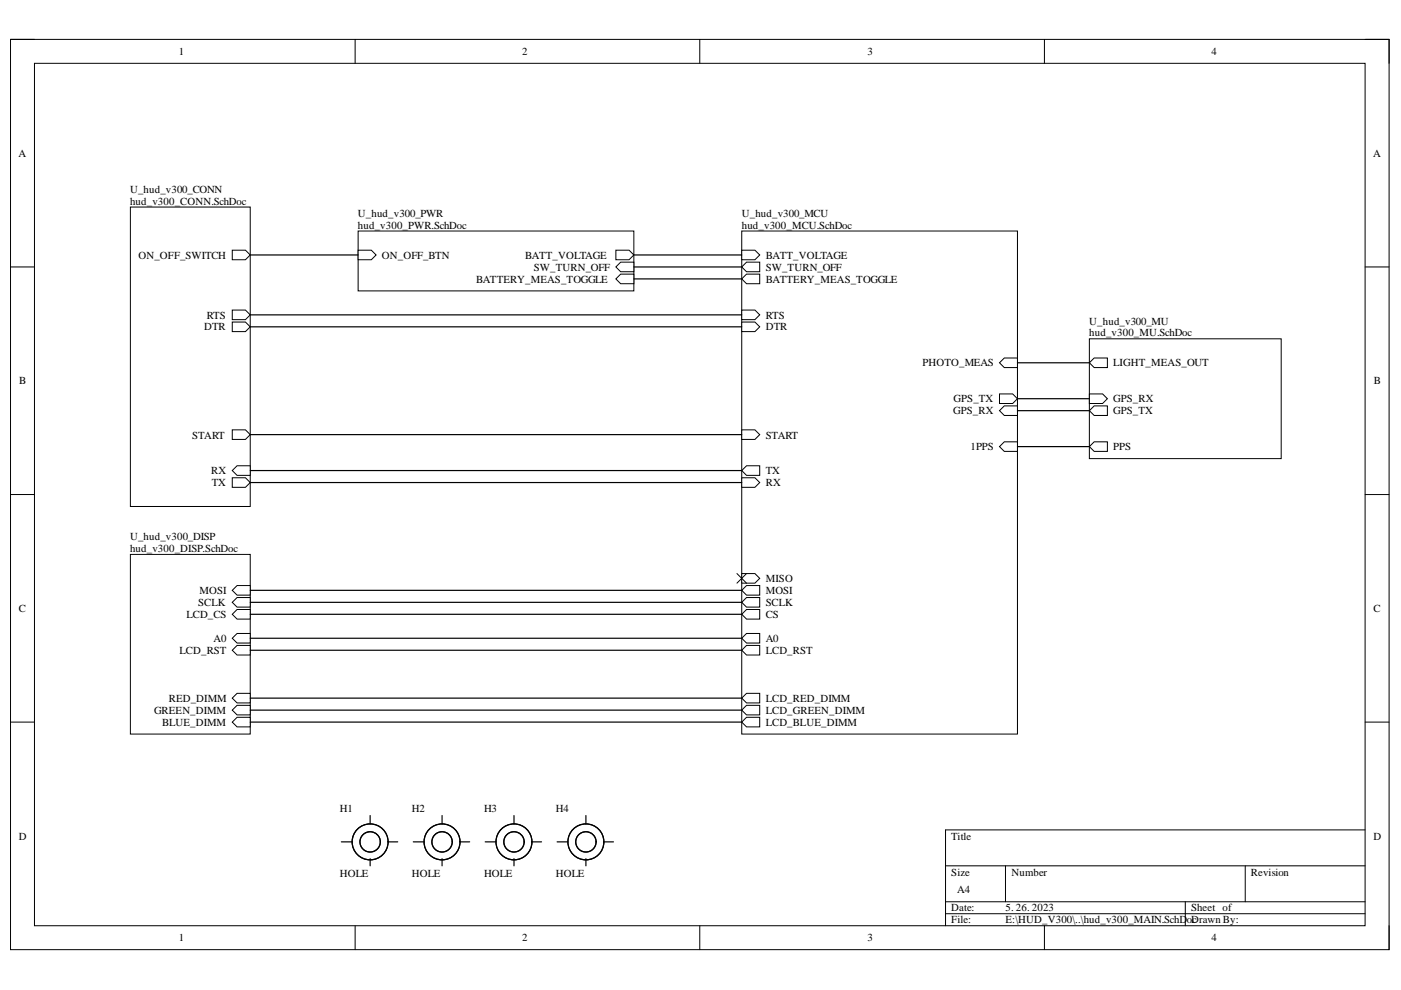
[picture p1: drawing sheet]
<svg xmlns="http://www.w3.org/2000/svg" width="297mm" height="210mm" viewBox="0 0 297 210" stroke-linecap="round" stroke-linejoin="round" font-family="sans-serif">
<path d="M2.2 8.4h292.3v192.9h-292.3z" fill="none" stroke="#000" stroke-width=".21"/>
<path d="M7.3 13.4h282.1v182.9h-282.1z" fill-rule="evenodd" fill="#fff"/>
<g fill="none" stroke="#000" stroke-width=".21">
<path d="M2.2 8.3h5.1M7.3 13.4h282.1v182.9h-282.1zM75.3 8.3v5.1M148.4 8.3v5.1M221.4 8.4v5M289.4 8.4h5.1v5M2.2 56.6h5.1M289.4 56.6h5.1M2.2 104.9h5.1M289.4 104.9h5.1M2.2 153.1h5.1M289.4 153.1h5.1"/>
<path d="M289.4 176h-88.9v20.3M75.3 196.3v5M148.4 196.3v5M200.5 183.6h88.9M200.5 191.2h88.9M200.5 193.7h88.9M213.2 183.6v7.6M221.4 196.3v5M251.3 191.2v5.1M264 183.6v7.6M294.5 196.3v5"/>
</g>
<path d="M27.6 43.9h25.5v63.5h-25.5z" fill-rule="evenodd" fill="#fff"/>
<path d="M27.6 43.9h25.5v63.5h-25.5z" fill="none" stroke="#000" stroke-width=".21"/>
<path d="M49.2 65.7h2.8l1.1 1.1-1.1 1h-2.8z" fill-rule="evenodd" fill="#fff"/>
<path d="M49.2 65.7h2.8l1.1 1.1-1.1 1h-2.8z" fill="none" stroke="#000" stroke-width=".21"/>
<path d="M49.2 68.3h2.8l1.1 1-1.1 1h-2.8z" fill-rule="evenodd" fill="#fff"/>
<path d="M49.2 68.3h2.8l1.1 1-1.1 1h-2.8z" fill="none" stroke="#000" stroke-width=".21"/>
<path d="M49.2 101.3h2.8l1.1 1-1.1 1h-2.8z" fill-rule="evenodd" fill="#fff"/>
<path d="M49.2 101.3h2.8l1.1 1-1.1 1h-2.8z" fill="none" stroke="#000" stroke-width=".21"/>
<path d="M49.2 99.8l1.1-1h2.8v2h-2.8z" fill-rule="evenodd" fill="#fff"/>
<path d="M49.2 99.8l1.1-1h2.8v2h-2.8z" fill="none" stroke="#000" stroke-width=".21"/>
<path d="M49.2 53h2.8l1.1 1.1-1.1 1h-2.8z" fill-rule="evenodd" fill="#fff"/>
<path d="M49.2 53h2.8l1.1 1.1-1.1 1h-2.8z" fill="none" stroke="#000" stroke-width=".21"/>
<path d="M49.2 91.1h2.8l1.1 1.1-1.1 1h-2.8z" fill-rule="evenodd" fill="#fff"/>
<path d="M49.2 91.1h2.8l1.1 1.1-1.1 1h-2.8z" fill="none" stroke="#000" stroke-width=".21"/>
<path d="M27.6 117.5h25.5v38.1h-25.5z" fill-rule="evenodd" fill="#fff"/>
<path d="M27.6 117.5h25.5v38.1h-25.5z" fill="none" stroke="#000" stroke-width=".21"/>
<path d="M49.2 125.2l1.1-1h2.8v2h-2.8z" fill-rule="evenodd" fill="#fff"/>
<path d="M49.2 125.2l1.1-1h2.8v2h-2.8z" fill="none" stroke="#000" stroke-width=".21"/>
<path d="M49.2 127.7l1.1-1h2.8v2h-2.8z" fill-rule="evenodd" fill="#fff"/>
<path d="M49.2 127.7l1.1-1h2.8v2h-2.8z" fill="none" stroke="#000" stroke-width=".21"/>
<path d="M49.2 148l1.1-1h2.8v2h-2.8z" fill-rule="evenodd" fill="#fff"/>
<path d="M49.2 148l1.1-1h2.8v2h-2.8z" fill="none" stroke="#000" stroke-width=".21"/>
<path d="M49.2 150.6l1.1-1.1h2.8v2.1h-2.8z" fill-rule="evenodd" fill="#fff"/>
<path d="M49.2 150.6l1.1-1.1h2.8v2.1h-2.8z" fill="none" stroke="#000" stroke-width=".21"/>
<path d="M49.2 153.1l1.1-1h2.8v2h-2.8z" fill-rule="evenodd" fill="#fff"/>
<path d="M49.2 153.1l1.1-1h2.8v2h-2.8z" fill="none" stroke="#000" stroke-width=".21"/>
<path d="M49.2 135.3l1.1-1h2.8v2h-2.8z" fill-rule="evenodd" fill="#fff"/>
<path d="M49.2 135.3l1.1-1h2.8v2h-2.8z" fill="none" stroke="#000" stroke-width=".21"/>
<path d="M49.2 130.2l1.1-1h2.8v2.1h-2.8z" fill-rule="evenodd" fill="#fff"/>
<path d="M49.2 130.2l1.1-1h2.8v2.1h-2.8z" fill="none" stroke="#000" stroke-width=".21"/>
<path d="M49.2 137.9l1.1-1.1h2.8v2.1h-2.8z" fill-rule="evenodd" fill="#fff"/>
<path d="M49.2 137.9l1.1-1.1h2.8v2.1h-2.8z" fill="none" stroke="#000" stroke-width=".21"/>
<path d="M157.3 49h58.4v106.6h-58.4z" fill-rule="evenodd" fill="#fff"/>
<path d="M157.3 49h58.4v106.6h-58.4z" fill="none" stroke="#000" stroke-width=".21"/>
<path d="M157.3 68.3h2.8l1 1-1 1h-2.8z" fill-rule="evenodd" fill="#fff"/>
<path d="M157.3 68.3h2.8l1 1-1 1h-2.8z" fill="none" stroke="#000" stroke-width=".21"/>
<path d="M157.3 65.7h2.8l1 1.1-1 1h-2.8z" fill-rule="evenodd" fill="#fff"/>
<path d="M157.3 65.7h2.8l1 1.1-1 1h-2.8z" fill="none" stroke="#000" stroke-width=".21"/>
<path d="M157.3 101.3h2.8l1 1-1 1h-2.8z" fill-rule="evenodd" fill="#fff"/>
<path d="M157.3 101.3h2.8l1 1-1 1h-2.8z" fill="none" stroke="#000" stroke-width=".21"/>
<path d="M157.3 99.8l1-1h2.8v2h-2.8z" fill-rule="evenodd" fill="#fff"/>
<path d="M157.3 99.8l1-1h2.8v2h-2.8z" fill="none" stroke="#000" stroke-width=".21"/>
<path d="M157.3 148l1-1h2.8v2h-2.8z" fill-rule="evenodd" fill="#fff"/>
<path d="M157.3 148l1-1h2.8v2h-2.8z" fill="none" stroke="#000" stroke-width=".21"/>
<path d="M157.3 150.6l1-1.1h2.8v2.1h-2.8z" fill-rule="evenodd" fill="#fff"/>
<path d="M157.3 150.6l1-1.1h2.8v2.1h-2.8z" fill="none" stroke="#000" stroke-width=".21"/>
<path d="M158.3 152.1h2.8v2h-2.8l-1-1z" fill-rule="evenodd" fill="#fff"/>
<path d="M158.3 152.1h2.8v2h-2.8l-1-1z" fill="none" stroke="#000" stroke-width=".21"/>
<path d="M211.9 76.9l1-1h2.8v2h-2.8z" fill-rule="evenodd" fill="#fff"/>
<path d="M211.9 76.9l1-1h2.8v2h-2.8z" fill="none" stroke="#000" stroke-width=".21"/>
<path d="M157.3 56.6l1-1h2.8v2h-2.8z" fill-rule="evenodd" fill="#fff"/>
<path d="M157.3 56.6l1-1h2.8v2h-2.8z" fill="none" stroke="#000" stroke-width=".21"/>
<path d="M157.3 53h2.8l1 1.1-1 1h-2.8z" fill-rule="evenodd" fill="#fff"/>
<path d="M157.3 53h2.8l1 1.1-1 1h-2.8z" fill="none" stroke="#000" stroke-width=".21"/>
<path d="M157.3 59.1l1-1h2.8v2.1h-2.8z" fill-rule="evenodd" fill="#fff"/>
<path d="M157.3 59.1l1-1h2.8v2.1h-2.8z" fill="none" stroke="#000" stroke-width=".21"/>
<path d="M211.9 87.1l1-1h2.8v2h-2.8z" fill-rule="evenodd" fill="#fff"/>
<path d="M211.9 87.1l1-1h2.8v2h-2.8z" fill="none" stroke="#000" stroke-width=".21"/>
<path d="M211.9 83.5h2.8l1 1-1 1.1h-2.8z" fill-rule="evenodd" fill="#fff"/>
<path d="M211.9 83.5h2.8l1 1-1 1.1h-2.8z" fill="none" stroke="#000" stroke-width=".21"/>
<path d="M157.3 125.2l1-1h2.8v2h-2.8z" fill-rule="evenodd" fill="#fff"/>
<path d="M157.3 125.2l1-1h2.8v2h-2.8z" fill="none" stroke="#000" stroke-width=".21"/>
<path d="M157.3 121.6h2.8l1 1-1 1h-2.8z" fill-rule="evenodd" fill="#fff"/>
<path d="M157.3 121.6h2.8l1 1-1 1h-2.8z" fill="none" stroke="#000" stroke-width=".21"/>
<path d="M157.3 127.7l1-1h2.8v2h-2.8z" fill-rule="evenodd" fill="#fff"/>
<path d="M157.3 127.7l1-1h2.8v2h-2.8z" fill="none" stroke="#000" stroke-width=".21"/>
<path d="M157.3 130.2l1-1h2.8v2.1h-2.8z" fill-rule="evenodd" fill="#fff"/>
<path d="M157.3 130.2l1-1h2.8v2.1h-2.8z" fill="none" stroke="#000" stroke-width=".21"/>
<path d="M158.3 136.8h2.8v2.1h-2.8l-1-1z" fill-rule="evenodd" fill="#fff"/>
<path d="M158.3 136.8h2.8v2.1h-2.8l-1-1z" fill="none" stroke="#000" stroke-width=".21"/>
<path d="M157.3 135.3l1-1h2.8v2h-2.8z" fill-rule="evenodd" fill="#fff"/>
<path d="M157.3 135.3l1-1h2.8v2h-2.8z" fill="none" stroke="#000" stroke-width=".21"/>
<path d="M157.3 91.1h2.8l1 1.1-1 1h-2.8z" fill-rule="evenodd" fill="#fff"/>
<path d="M157.3 91.1h2.8l1 1.1-1 1h-2.8z" fill="none" stroke="#000" stroke-width=".21"/>
<path d="M211.9 94.7l1-1h2.8v2h-2.8z" fill-rule="evenodd" fill="#fff"/>
<path d="M211.9 94.7l1-1h2.8v2h-2.8z" fill="none" stroke="#000" stroke-width=".21"/>
<path d="M231 71.8h40.6v25.4h-40.6z" fill-rule="evenodd" fill="#fff"/>
<path d="M231 71.8h40.6v25.4h-40.6z" fill="none" stroke="#000" stroke-width=".21"/>
<path d="M231 94.7l1-1h2.8v2h-2.8z" fill-rule="evenodd" fill="#fff"/>
<path d="M231 94.7l1-1h2.8v2h-2.8z" fill="none" stroke="#000" stroke-width=".21"/>
<path d="M231 76.9l1-1h2.8v2h-2.8z" fill-rule="evenodd" fill="#fff"/>
<path d="M231 76.9l1-1h2.8v2h-2.8z" fill="none" stroke="#000" stroke-width=".21"/>
<path d="M231 87.1l1-1h2.8v2h-2.8z" fill-rule="evenodd" fill="#fff"/>
<path d="M231 87.1l1-1h2.8v2h-2.8z" fill="none" stroke="#000" stroke-width=".21"/>
<path d="M231 83.5h2.8l1 1-1 1.1h-2.8z" fill-rule="evenodd" fill="#fff"/>
<path d="M231 83.5h2.8l1 1-1 1.1h-2.8z" fill="none" stroke="#000" stroke-width=".21"/>
<path d="M75.9 49h58.5v12.7h-58.5z" fill-rule="evenodd" fill="#fff"/>
<path d="M75.9 49h58.5v12.7h-58.5z" fill="none" stroke="#000" stroke-width=".21"/>
<path d="M130.6 59.1l1-1h2.8v2.1h-2.8z" fill-rule="evenodd" fill="#fff"/>
<path d="M130.6 59.1l1-1h2.8v2.1h-2.8z" fill="none" stroke="#000" stroke-width=".21"/>
<path d="M130.6 53h2.8l1 1.1-1 1h-2.8z" fill-rule="evenodd" fill="#fff"/>
<path d="M130.6 53h2.8l1 1.1-1 1h-2.8z" fill="none" stroke="#000" stroke-width=".21"/>
<path d="M75.9 53h2.8l1 1.1-1 1h-2.8z" fill-rule="evenodd" fill="#fff"/>
<path d="M75.9 53h2.8l1 1.1-1 1h-2.8z" fill="none" stroke="#000" stroke-width=".21"/>
<path d="M130.6 56.6l1-1h2.8v2h-2.8z" fill-rule="evenodd" fill="#fff"/>
<path d="M130.6 56.6l1-1h2.8v2h-2.8zM156.2 121.6l2.1 2M158.3 121.6l-2.1 2" fill="none" stroke="#000" stroke-width=".21"/>
<g fill="none" stroke="#000" stroke-width=".25">
<path d="M53.1 54.1h22.8M134.4 54.1h22.9M134.4 56.6h22.9M134.4 59.1h22.9M53.1 66.8h104.2M53.1 69.3h104.2M215.7 76.9h15.3M53.1 92.2h104.2M53.1 99.8h104.2M215.7 87.1h15.3M215.7 84.5h15.3M215.7 94.7h15.3"/>
<path d="M53.1 102.3h104.2M53.1 125.2h104.2M53.1 127.7h104.2M53.1 130.2h104.2M53.1 135.3h104.2M53.1 137.9h104.2M53.1 148h104.2M53.1 150.6h104.2M53.1 153.1h104.2M72.4 178.5h2.3M78.5 172.9v1.8M82.3 178.5h2"/>
<path d="M87.6 178.5h2.3M93.7 172.9v1.8M97.5 178.5h2.1M102.9 178.5h2.3M109 172.9v1.8M112.8 178.5h2M118.1 178.5h2.3M124.2 172.9v1.8M128 178.5h2.1M78.5 182.1v1.5M93.7 182.1v1.5M109 182.1v1.5"/>
<path d="M124.2 182.1v1.5"/>
<circle cx="78.5" cy="178.5" r="3.8"/>
<circle cx="78.5" cy="178.5" r="2.15"/>
<circle cx="93.7" cy="178.5" r="3.8"/>
<circle cx="93.7" cy="178.5" r="2.15"/>
<circle cx="109" cy="178.5" r="3.8"/>
<circle cx="109" cy="178.5" r="2.15"/>
<circle cx="124.2" cy="178.5" r="3.8"/>
<circle cx="124.2" cy="178.5" r="2.15"/>
</g>
<g font-size="2.3">
<text x="37.9" y="11.7">1</text>
<text x="110.7" y="11.7">2</text>
<text x="183.9" y="11.7">3</text>
<text x="256.8" y="11.7">4</text>
<text x="3.9" y="33.3">A</text>
<text x="291.1" y="33.3">A</text>
<text x="27.6" y="40.9">U_hud_v300_CONN</text>
<text x="27.6" y="43.4">hud_v300_CONN.SchDoc</text>
<text x="75.9" y="46">U_hud_v300_PWR</text>
<text x="157.3" y="46">U_hud_v300_MCU</text>
<text x="75.9" y="48.5">hud_v300_PWR.SchDoc</text>
<text x="157.3" y="48.5">hud_v300_MCU.SchDoc</text>
<text x="29.4" y="54.9">ON_OFF_SWITCH</text>
<text x="81" y="54.9">ON_OFF_BTN</text>
<text x="100.9" y="59.9">BATTERY_MEAS_TOGGLE</text>
<text x="111.3" y="54.9">BATT_VOLTAGE</text>
<text x="113.2" y="57.4">SW_TURN_OFF</text>
<text x="162.3" y="57.4">SW_TURN_OFF</text>
<text x="162.3" y="54.9">BATT_VOLTAGE</text>
<text x="162.3" y="59.9">BATTERY_MEAS_TOGGLE</text>
<text x="43.3" y="70.1">DTR</text>
<text x="43.8" y="67.5">RTS</text>
<text x="162.3" y="70.1">DTR</text>
<text x="162.3" y="67.5">RTS</text>
<text x="231" y="68.8">U_hud_v300_MU</text>
<text x="231" y="71.3">hud_v300_MU.SchDoc</text>
<text x="195.6" y="77.7">PHOTO_MEAS</text>
<text x="236" y="77.7">LIGHT_MEAS_OUT</text>
<text x="4.1" y="81.5">B</text>
<text x="291.3" y="81.5">B</text>
<text x="202.1" y="87.8">GPS_RX</text>
<text x="202.2" y="85.3">GPS_TX</text>
<text x="236" y="87.8">GPS_TX</text>
<text x="236" y="85.3">GPS_RX</text>
<text x="40.8" y="93">START</text>
<text x="162.3" y="93">START</text>
<text x="205.7" y="95.5">1PPS</text>
<text x="236" y="95.5">PPS</text>
<text x="44.8" y="100.6">RX</text>
<text x="162.3" y="100.6">TX</text>
<text x="44.9" y="103.1">TX</text>
<text x="162.3" y="103.1">RX</text>
<text x="27.6" y="114.5">U_hud_v300_DISP</text>
<text x="27.6" y="117.1">hud_v300_DISP.SchDoc</text>
<text x="42.3" y="125.9">MOSI</text>
<text x="162.3" y="125.9">MOSI</text>
<text x="162.3" y="123.4">MISO</text>
<text x="4" y="129.8">C</text>
<text x="39.5" y="131">LCD_CS</text>
<text x="42" y="128.5">SCLK</text>
<text x="162.3" y="128.5">SCLK</text>
<text x="162.3" y="131">CS</text>
<text x="291.2" y="129.8">C</text>
<text x="45.3" y="136.1">A0</text>
<text x="162.3" y="136.1">A0</text>
<text x="38.1" y="138.6">LCD_RST</text>
<text x="162.3" y="138.6">LCD_RST</text>
<text x="35.8" y="148.9">RED_DIMM</text>
<text x="162.3" y="148.9">LCD_RED_DIMM</text>
<text x="32.7" y="151.4">GREEN_DIMM</text>
<text x="34.3" y="153.9">BLUE_DIMM</text>
<text x="162.3" y="151.4">LCD_GREEN_DIMM</text>
<text x="162.3" y="153.9">LCD_BLUE_DIMM</text>
<text x="72.1" y="172.2">H1</text>
<text x="87.3" y="172.2">H2</text>
<text x="102.6" y="172.2">H3</text>
<text x="117.8" y="172.2">H4</text>
<text x="4" y="178">D</text>
<text x="201.7" y="178">Title</text>
<text x="291.2" y="178">D</text>
<text x="72.1" y="185.9">HOLE</text>
<text x="87.3" y="185.9">HOLE</text>
<text x="102.6" y="185.9">HOLE</text>
<text x="117.8" y="185.9">HOLE</text>
<text x="201.7" y="185.6">Size</text>
<text x="214.5" y="185.6">Number</text>
<text x="265.2" y="185.6">Revision</text>
<text x="203" y="189.4">A4</text>
<text x="201.7" y="193.2">Date:</text>
<text x="201.7" y="195.8">File:</text>
<text x="213.2" y="193.2">5. 26. 2023</text>
<text x="213.2" y="195.8">E:\HUD_V300\..\hud_v300_MAIN.SchD</text>
<text x="251.7" y="195.8">oDrawn By:</text>
<text x="252.5" y="193.2">Sheet of</text>
<text x="252.8" y="195.8">c</text>
<text x="37.9" y="199.6">1</text>
<text x="110.7" y="199.6">2</text>
<text x="183.9" y="199.6">3</text>
<text x="256.8" y="199.6">4</text>
</g>
</svg>
